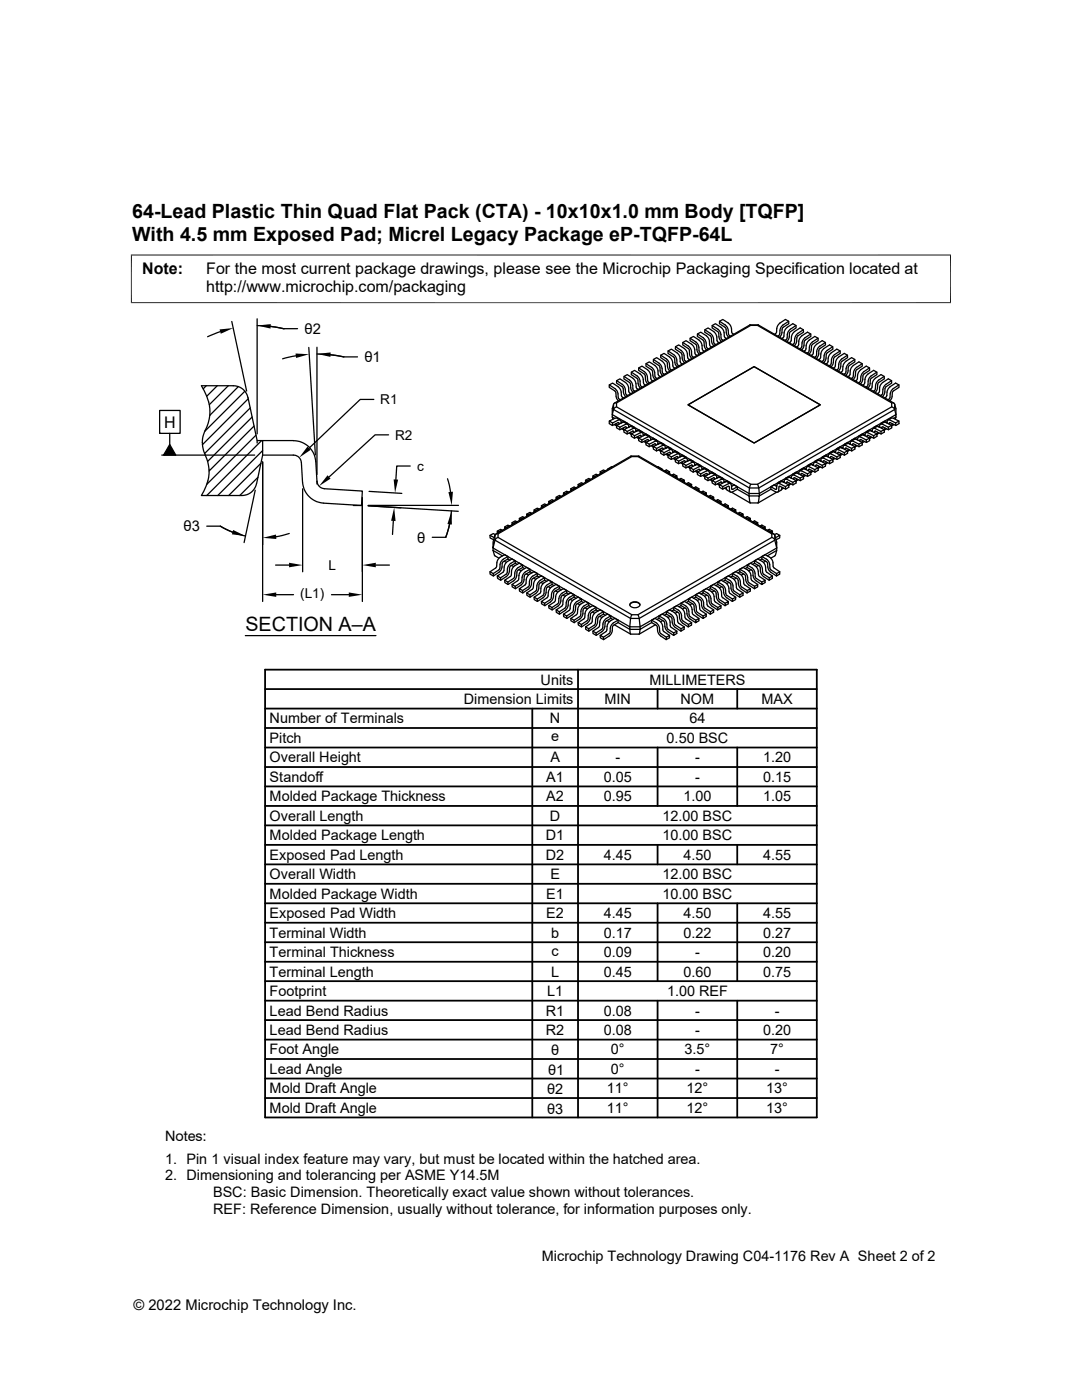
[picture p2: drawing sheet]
<svg xmlns="http://www.w3.org/2000/svg" width="216mm" height="279mm" viewBox="0 0 216 279" stroke-linecap="round" stroke-linejoin="round" font-family="sans-serif">
<g fill="none" stroke="#000" stroke-width=".25">
<path d="M41.1 77l-.5 .6M43.3 77l-2 2.1M43.9 66.2l-2.5 1M45.6 77l-3.8 3.8M46.2 64.2l3 13.8M47.6 77.2l-5.7 5.7M48.9 78.1l-8 8M49.5 79.6l-9.1 9.2M51.3 65l3.6 .3 1.8 .3M51.3 63.6v23M54 65.1l2.7 .5M56.7 65.6h2.7"/>
<path d="M59 71l-2.6 .6M61.6 69.3l1.3 21.5M63.2 69.3v25.4M63.2 70.7l2.7 .1 2.7 .4-2.7-.4M68.6 71.2h2.7M74.6 79.7h-2.7l-10.2 9.8M121.6 76.8l1.1 .8M122.7 77.5l.6 .8 .1 1M122.9 78.4l.1 1 .4 .6M122.9 78.4l-.2-.4-1.1-.7v-.5l.6-.3 1.1 .7 .6 .8 .1 .9 .2 .4M123 76l1.2 .7M123.4 79.3l.2 .4"/>
<path d="M123.6 79.7l.1 .1M124.2 76.7l.5 .8 .1 .9 .3 .4M124.2 79.3l.2 .1M124.4 77.6l.1 .9 .3 .7M124.4 77.5l-.3-.3-1.1-.7v-.5l.7-.4 1.3 .9 .4 .8 .1 1 .4 .3M124.5 75.1l1.1 .8M125.1 78.8l.1 .1M125.6 75.8l.6 .8 .1 1 .2 .4M125.8 76.7l.1 1 .4 .6M125.8 76.7l-.2-.4-1.1-.7v-.5l.7-.3 1.4 1 .3 .6 .1 1 .3 .3M126 74.3l1.1 .7M126.5 78l.2 .1"/>
<path d="M127.1 75.5l-1.1-.7v-.5l.6-.4 1.5 1.1 .2 .6 .2 1 .3 .3M127.1 75.5l.2 .3M127.1 75l.6 .8v1l.3 .3M127.3 75.9v.6M127.3 76.5l.5 1M127.4 73.4l1.2 .8M128 77.2h.1M128.6 74.1l.5 .8 .1 1 .3 .4M128.8 75l.1 1 .3 .6M128.9 72.6l1.1 .7M129.5 76.3l.1 .1M129.8 74.9l-.4-.9-1.3-.9-.7 .3v.5l1.1 .7 .3 .4"/>
<path d="M129.8 74.9l.1 .9 .4 .2M130 73.3l.6 .8 .1 1 .2 .3M130.2 74.2l.1 1 .4 .6M130.2 74.1l-.2-.3-1.1-.7v-.5l.7-.4 1.1 .7 .5 .8 .1 1M130.4 71.7l1.1 .8M130.9 75.5h.2M131.3 74.7l.4 .5M131.5 72.5l.4 .4 .2 .6M131.7 73.3l-.2-.4-1.1-.7v-.5l.6-.3 1.5 1 .2 .6 .2 1.1 .3 .2M131.7 73.3l.1 1 .4 .6M131.8 70.9l1.2 .7M132.1 73.5v.7l.3 .4"/>
<path d="M132.4 74.6l.1 .1M133 71.6l.5 .8 .1 1 .3 .3M133.2 72.5l.1 1 .3 .6M133.2 72.5l-.3-.4-1.1-.7v-.5l.7-.4 1.1 .7 .6 .8 .1 1.2 .4 .3M133.3 70l1.1 .8M133.9 73.8l.1 .1M134.4 70.8l.6 .7 .1 1 .2 .4M134.6 71.6l.1 1 .4 .6M134.6 71.6l-.2-.4-1.1-.7v-.5l.7-.3 1.3 .9 .4 .7 .1 1.1 .3 .2M134.8 69.2l1.1 .7 .4 .5 .3 1.4 .2 .3M135.3 72.9l.2 .1M136.1 70.8l.1 1 .4 .6"/>
<path d="M136.1 70.8l-.2-.4-1.2-.7 .1-.5 .6-.4 1.5 1.1 .2 .6 .2 1 .3 .3M136.2 68.3l1.2 .8 .4 .5 .2 1.4 .2 .2M136.8 72.1l.1 .1M137.7 67.5l1.1 .7 .5 .5 .2 1.4 .2 .3M138.2 71.2l.2 .1M139.1 71l-.4-.3-.1-1.2-.6-.8-1.1-.7-.7 .3v.5l1.3 .9 .1 1.2 .4 .6M139.2 66.7l1.1 .7 .4 .5 .3 1.4 .2 .2M139.7 70.4l.2 .1M140.5 70.1l-.3-.3-.2-1.2-.5-.7-1.1-.8-.7 .4v.5l1.3 .9 .1 1.2 .4 .6M140.7 65.8l1.1 .7 .4 .5 .3 1.5 .1 .2M141.2 69.5l.2 .1M142 69.3l-.4-.3-.1-1.2-.6-.8-1.1-.7-.6 .4-.1 .4 1.3 .9 .2 1.2 .4 .6"/>
<path d="M142.1 65l1.5 1 .2 .6 .2 1.1 .3 .2M142.6 68.7l.2 .1M143.2 66.2l-1.1-.8v-.4l.6-.4 1.5 1.1 .3 .6 .1 1 .3 .3M143.2 66.2l.2 .3 .1 1 .4 .7M143.4 68.4l-.3-.3-.3-1.4-.4-.5-1.1-.8-.6 .4-.1 .5 1.3 .9 .1 1.2 .4 .6M143.6 64.1l1.4 1.1 .3 .6 .1 1 .3 .3M146.4 66.7l-.3-.3-.2-1.1-.6-.8-1.1-.7-.6 .3v.5l1.2 .9 .2 1.2 .4 .6M149.6 64.8h1.7M149.8 64.9l-.2-.1-27 15.7M151.3 64.8l-.1 .1M151.3 64.9l27.1 15.6M154.6 66.7l.3-.3 .2-1.1 .5-.8 1.1-.7 .7 .3v.5l-1.3 .9-.1 1.2-.4 .6"/>
<path d="M156 67.6l.4-.3 .1-1.2 .6-.8 1.1-.7 .6 .4 .1 .4-1.3 .9-.2 1.2-.4 .7M157.1 67.5l-.4 .4M157.4 64.1l-1.5 1.1-.2 .6-.2 1-.3 .3M157.5 68.4l.3-.3 .3-1.4 .4-.5 1.2-.8 .6 .4v.5l-1.2 .9-.2 1.2-.4 .6M158.3 68.7l-.2 .1M158.8 65l-1.1 .7-.4 .5-.2 1.2M159 69.3l.3-.3 .1-1.2 .6-.8 1.1-.7 .7 .4v.4l-1.3 .9-.1 1.2-.4 .6M159.8 69.5l-.2 .1M160.3 65.8l-1.1 .7-.4 .5-.3 1.5-.2 .2M160.4 70.1l.4-.3 .1-1.2 .6-.7 1.1-.8 .6 .4 .1 .5-1.3 .9-.2 1.2-.4 .6M161.2 70.4l-.1 .1M161.8 66.7l-1.1 .7-.5 .5-.2 1.4-.2 .2"/>
<path d="M161.9 71l.3-.3 .2-1.2 .5-.8 1.2-.7 .6 .3v.5l-1.3 .9-.1 1.2-.4 .6M162.7 71.2l-.2 .1M163.2 67.5l-1.1 .7-.4 .5-.3 1.4-.2 .3M163.6 69.1l-.6 .8-.1 .9-.2 .4M164.2 72.1l-.2 .1M164.7 68.3l-1.1 .8M164.9 70.8l-.1 1-.4 .6M164.9 70.8l.2-.4 1.1-.7v-.5l-.7-.4-1.4 1.1-.3 .6-.1 1-.3 .3M165.6 72.9l-.1 .1M166.2 69.2l-1.1 .7-.5 .5-.2 1.4-.2 .3M166.3 71.6l.2-.4 1.2-.7-.1-.5-.6-.3-1.1 .7-.6 .8-.1 1.2-.4 .2M166.3 71.6l-.1 1-.4 .6"/>
<path d="M166.5 70.8l-.5 .7-.1 1-.3 .4M167.1 73.8l-.2 .1M167.6 70l-1.1 .8M167.8 72.5l-.1 1-.4 .6M167.8 72.5l.2-.4 1.1-.7v-.5l-.6-.4-1.2 .7-.5 .8-.2 1.2-.3 .3M168 71.6l-.6 .8-.1 1-.2 .3M168.6 74.6l-.2 .1M168.8 73.5v.7l-.2 .4M169.1 70.9l-1.1 .7M169.2 73.3v1l-.4 .6M169.3 73.3l.2-.4 1.1-.7v-.5l-.7-.3-1.4 1-.3 .6-.1 1.1-.3 .2M169.5 72.5l-.5 .4-.2 .6"/>
<path d="M170 75.5h-.1M170.6 71.7l-1.1 .8M170.7 74.2l-.1 1-.4 .6M170.7 74.1l.2-.3 1.2-.7-.1-.5-.6-.4-1.1 .7-.5 .5-.2 1.3-.4 .5M170.9 73.3l-.5 .8-.1 1-.3 .3M171.1 74.9l-.1 .9-.3 .2M171.1 74.9l.4-.9 1.3-.9 .7 .3v.5l-1.1 .7-.2 .4M171.5 76.3l-.2 .1M172 72.6l-1.1 .7M172.2 75l-.1 1-.4 .6M172.4 74.1l-.6 .8-.1 1.2-.2 .2M173 77.2h-.2"/>
<path d="M173.5 73.4l-1.1 .8M173.7 75.9l-.1 1-.4 .6M173.8 75l-.5 .8-.1 1-.2 .3M173.9 75.5l-.2 .3M173.9 75.5l1.1-.7v-.5l-.7-.4-1.4 1.1-.3 .6-.1 1-.4 .3M174.4 78l-.1 .1M175 74.3l-1.2 .7M175.1 76.7l-.1 1-.4 .6M175.1 76.7l.2-.4 1.2-.7-.1-.5-.6-.3-1.5 1-.2 .6-.2 1-.3 .3M175.3 75.8l-.5 .8-.1 1-.3 .4M175.9 78.8l-.2 .1M176.4 75.1l-1.1 .8"/>
<path d="M176.6 77.6l-.1 .9-.4 .7M176.6 77.5l.2-.3 1.1-.7v-.5l-.7-.4-1.3 .9-.4 .8-.1 1-.3 .3M176.7 79.3l-.1 .1M176.8 76.7l-.6 .8-.1 .9-.2 .4M177.4 79.7l-.2 .1M177.6 79.3l-.2 .4M177.9 76l-1.1 .7M178.1 78.4l-.2 1-.3 .6M178.1 78.4l.2-.4 1.1-.7v-.5l-.7-.3-1.1 .7-.5 .8-.1 .9-.3 .4M178.2 77.5l-.5 .8-.1 1M179.4 76.8l-1.2 .8M31.9 81.9h4v4.6h-4z"/>
<path d="M31.9 86.5h.1M32.3 90.8h18.5M33.9 88.7l1.2 2.1h-2.5zM33.9 86.5v2.2M40.4 88.3l.1-1.2a12.3 12.3 0 0 0 1.4-5.6 10.1 10.1 0 0 0-1.7-4.5h6.4a3 3 0 0 1 2.9 2.4l1.8 8.5h7.2a4.5 4.5 0 0 1 4.5 4.2l.2 4.5M49.9 81.4l-9.1 9.1M50.3 83.2l-8.9 8.9M50.7 85l-9 9M50.9 97.8l-2.2 10.5M51.1 86.8l-9.9 9.9M51.3 87.9v.5M51.5 95.3l-3.7 3.6"/>
<path d="M52.1 92.5l-6.5 6.4M52.2 87.9l-10.9 11M52.4 90.8h6.1a1.59 1.59 0 0 1 1.6 1.5l.3 3.9a4.5 4.5 0 0 0 4.2 4.2M52.4 92.2v27.8M52.4 87.9v2.9l-1.2 5.7a2.95 2.95 0 0 1-2.9 2.4h-8.1a8.3 8.3 0 0 0 .4-8.9l-.2-1.7M52.4 89.9l-8.9 9M60.4 97.6v16.5M63.2 96.1a1.6 1.6 0 0 0 1.5 1.4l7.6 .5-.2 2.9-7.5-.5M72.3 99.3v20.7M73.6 98.1l6.6 .4M77.5 86.8h-2.7l-9.1 8.4M81.9 93h-2.7l-.2 2.7"/>
<path d="M89.3 95.5l.6 2.7M110.5 99.9l-.9 .4M110.5 99.9l-.3-.2-.7 .4v.3M111 99.2l.3 .2M111.3 99.5l-.4 .2M111.7 99.1l-.6 .4M112 99.1h-.3M112 99.1l-.4-.2-.6 .3v.3M112.4 98.4l.3 .1M112.8 98.6l-.4 .2M113.4 98.2l-.9 .4M113.5 98.2l-.4-.2-.7 .4 .1 .3"/>
<path d="M113.9 97.5l.3 .2M114.2 97.8l-.3 .2M114.9 97.4l-.9 .4M114.9 97.4l-.3-.2-.7 .3v.4M115.4 96.7l.3 .1M115.7 96.9l-.4 .2M116.3 96.5l-.8 .4M116.4 96.5l-.4-.2-.6 .4v.3M116.8 95.8l.3 .2M117.2 96.1l-.4 .2M117.8 95.7l-.9 .4M117.9 95.7l-.4-.2-.7 .3v.4"/>
<path d="M118.3 95l.3 .1M118.6 95.2l-.4 .2M119.3 94.8l-.9 .5M119.3 94.8l-.4-.2-.6 .4v.3M119.8 94.1l.3 .2M120.1 94.4l-.4 .2M120.7 94l-.8 .4M120.8 94l-.4-.2-.6 .3v.4M121.6 93.5l-.4 .2M121.6 84v.5l.6 .4 1.2-.6 .1 .3M122.2 83.2l.4 .3M122.2 83.2l.1 .5"/>
<path d="M122.2 93.2l-.9 .4M122.2 84.4l1.1-.6a.45 .45 0 0 1 .6 .1 .45 .45 0 0 1 .1 .5M122.4 80.7l-.2 .9v1.6M122.4 81.7l-.2 1 27.3 15.8v-1.1M122.4 80.7v1l27.1 15.7h1.9l27.1-15.7v-1M122.6 84.7l.4 .2M122.9 84.6l.1 .5M123 81.2l-.4 .2-.2 .3M123 80.4h-.4l-.2 .3M123 80.4l26.8-15.5h1.4l26.7 15.5v.8l-26.7 15.4h-1.4l-26.8-15.4zM123 84.9v.5l.7 .4 1.1-.6 .2 .3M123.8 83.8l-.9-.4-1.3 .6 .6 .4v.5"/>
<path d="M124 84.3h.1M124 84.4l.5-.3 .6 .4v.1M124 85.6l.4 .2M124.4 85.4l.1 .5M124.5 85.7v.5l.6 .4 1.2-.6 .2 .3M125.1 84.5h-.1M125.2 84.7l-.8-.4-1.4 .6 .7 .4v.5M125.4 85.1l.1 .1M125.4 85.2l.6-.3 .6 .4v.1M125.4 85.3a.44 .44 0 0 0-.1-.6 .44 .44 0 0 0-.5 0l-1.1 .6M125.5 86.4l.4 .2M125.9 86.3l.1 .5"/>
<path d="M125.9 91l-27 15.6M126 86.6v.5l.6 .4 1.2-.6 .2 .3M126.1 91.1l-.2-.1h1.5l-.1 .1M126.6 85.3l-.2 .1M126.7 85.5l-.8-.4-1.4 .6 .7 .4-.1 .5M126.9 86h.1M126.9 86.1l.5-.3 .7 .3v.2M126.9 86.1a.45 .45 0 0 0-.1-.5 .45 .45 0 0 0-.5-.1l-1.1 .6M127 87.3l.4 .2M127.3 87.1v.2M127.3 87.3l.1 .3M127.4 87.4v.5l.7 .4 1.1-.6"/>
<path d="M127.5 91l26.9 15.6M128.1 86.1l-.2 .1M128.2 86.4l-.9-.4-1.3 .6 .6 .4v.5M128.4 86.8l.1 .1M128.4 87a.45 .45 0 0 0-.1-.6 .45 .45 0 0 0-.6 0l-1.1 .6M128.4 86.9l.5-.3 .6 .4v.1M128.4 88.1l.4 .2M128.8 87.9l.1 .6M128.9 88.3v.5l.6 .4 1.2-.6 .2 .3M129.2 87.7l.1 .1 .1 .2M129.5 87l-.1 .1M129.6 88.6l1.1-.5a.43 .43 0 0 1 .5 0 .43 .43 0 0 1 .1 .5"/>
<path d="M129.6 87.2l-.8-.4-1.4 .6 .7 .4v.5M129.8 87.6a.39 .39 0 0 0-.2-.4 .39 .39 0 0 0-.4 0l-1.1 .6M129.8 87.7h.1M129.8 87.8l.6-.3 .6 .3v.2M129.8 87.6v.2M129.9 89l.4 .2M130.2 88.8l.2 .5M130.4 89.1v.5l.6 .4 1.1-.6M131 87.8l-.1 .1M131.1 88.1l-.8-.4-1.4 .6 .7 .3-.1 .6M131.2 93.2l.8 .4M131.3 88.5h.1"/>
<path d="M131.3 88.6l.5-.3 .7 .4v.1M131.4 89.8l.4 .2M131.7 89.6l.1 .5M131.8 93.5l.4 .2M131.8 90v.5l.7 .3 1.1-.5M131.9 88.5l-.4 .1-1.1 .5 .6 .4v.5M131.9 88.5l.7 .4M132.1 89.4l.2 .1v.2M132.5 88.7l-.2 .1M132.6 94l.4-.2 .6 .3-.3 .2M132.6 94l.9 .4M132.8 89.3l.1 .1"/>
<path d="M132.8 89.5a.45 .45 0 0 0-.1-.5 .45 .45 0 0 0-.6-.1l-1.1 .6M132.8 89.5l.5-.3 .6 .3v.2M132.8 90.7l.4 .2M133.2 90.5l.1 .5M133.3 94.4l.4 .2M133.3 90.8v.5l.6 .4 1.2-.6 .2 .3M133.6 90.3h.2v.3M133.6 94.1v.4M133.9 89.5l-.1 .1M134 89.7l-.8-.4-1.4 .7 .7 .3v.5M134 94.8l.4-.2 .7 .4-.3 .1M134.1 94.8l.9 .4"/>
<path d="M134.2 90.2h.1M134.2 90.3a.45 .45 0 0 0-.1-.5 .45 .45 0 0 0-.5 0l-1.1 .5M134.2 90.3l.5-.3 .7 .4v.1M134.3 91.5l.4 .2M134.6 91.3l.2 .5M134.7 95.2l.4 .2M134.8 91.7l-.1 .5 .7 .3 1.2-.6 .1 .4M135.1 95v.3M135.4 90.4h-.1M135.5 90.6l-.8-.4-1.4 .6 .7 .4-.1 .5M135.5 95.7l.4-.2 .6 .3-.3 .2M135.6 95.7l.8 .4"/>
<path d="M135.7 91l.1 .1M135.7 91.1l.5-.3 .7 .4v.2M135.7 91.2a.44 .44 0 0 0-.1-.5 .44 .44 0 0 0-.5-.1l-1.1 .6M135.8 92.4l.4 .2M136.1 92.2l.1 .5M136.2 96.1l.4 .2M136.2 92.5v.5l.7 .4 1.1-.6 .2 .3M136.5 95.8v.4M136.9 91.2l-.2 .1M136.9 92.9l1.1-.6a.45 .45 0 0 1 .5 .1 .45 .45 0 0 1 .1 .5M137 91.4l-.9-.4-1.3 .7 .6 .3v.5M137 96.5l.4-.2 .6 .4-.3 .1"/>
<path d="M137 96.5l.9 .4M137.2 91.9h.1M137.2 92l.5-.3 .6 .4v.1M137.2 92a.44 .44 0 0 0-.1-.5 .44 .44 0 0 0-.6 0l-1.1 .5M137.2 93.2l.4 .2M137.3 80.8l13.2-7.6 13.2 7.6-13.2 7.6zM137.6 93l.1 .5M137.7 96.9l.3 .2M137.7 93.3v.6l.6 .3 1.2-.6 .2 .4M138 96.7v.3M138.3 92.1h-.1M138.4 92.3l-.8-.4-1.4 .6 .7 .4v.5"/>
<path d="M138.5 97.4l.3-.2 .7 .3-.3 .2M138.5 97.4l.9 .4M138.6 92.7l.1 .1M138.6 92.8l.5-.3 .7 .4v.2M138.7 94l.4 .3M139 93.9l.2 .5M139.1 97.8l.4 .2M139.2 94.2l-.1 .5 .7 .4 1.2-.6 .1 .3M139.5 97.5l-.1 .4M139.8 92.9l-.1 .1M139.9 93.1l-.8-.4-1.4 .6 .7 .4-.1 .5M139.9 98.2l.4-.2 .6 .4-.2 .1"/>
<path d="M140 98.2l.8 .4M140.1 93.6h.1M140.1 93.7a.45 .45 0 0 0-.1-.5 .45 .45 0 0 0-.5 0l-1.1 .5M140.1 93.7l.5-.3 .7 .3v.2M140.2 94.9l.4 .2M140.5 94.7l.1 .5M140.6 98.6l.4 .2M140.7 95l-.1 .5 .7 .4 1.1-.6 .2 .4M140.9 98.4v.3M141.3 93.7l-.2 .1M141.4 94l-.9-.4-1.3 .6 .6 .4v.5M141.4 99.1l.4-.2 .6 .3-.3 .2"/>
<path d="M141.4 99.1l.9 .4M141.6 94.4l.1 .1M141.6 94.5l.5-.3 .6 .4v.2M141.6 94.6a.44 .44 0 0 0-.1-.5 .44 .44 0 0 0-.6-.1l-1.1 .6M141.6 95.7l.4 .2M142 95.6l.1 .5M142.1 99.5l.4 .2M142.1 95.9v.5l.6 .4 1.1-.6M142.4 99.2v.3M142.7 94.6l-.1 .1M142.8 94.8l-.8-.4-1.3 .6 .6 .4v.5M142.9 99.9l.3-.2 .7 .4-.3 .1"/>
<path d="M142.9 99.9l.9 .4M143 95.3h.1M143 95.4l.6-.3 .6 .3v.2M143 95.4a.45 .45 0 0 0-.1-.5 .45 .45 0 0 0-.5-.1l-1.1 .6M143.1 96.6l.4 .2M143.4 96.4l.2 .5M143.6 96.7v.5l.6 .4 1.1-.6M143.8 96.2h.2l.1 .3M144.2 95.4l-.1 .1M144.2 97.1l1.1-.6a.39 .39 0 0 1 .5 0 .39 .39 0 0 1 .1 .4l.1 .7M144.3 95.7l-.8-.4-1.4 .6 .6 .4v.5M144.5 96.1l.1 .1"/>
<path d="M144.5 96.3a.45 .45 0 0 0-.1-.5 .45 .45 0 0 0-.5-.1l-1.2 .6M144.5 96.2l.5-.3 .7 .4v.2M144.6 97.4l.4 .2M144.9 97.3l.1 .5 .8 .4M145.3 97l.2 .2M145.7 96.3l-.2 .1M145.8 96.5l-.9-.4-1.3 .6 .6 .4v.5M146 97h.1M146 97.1l.5-.3 .6 .3v.5l-1.2 .6-.3-.3-.1-.7M146 97.5l.2 .1M146 98.2l3.7 2.2M147.1 97.1l-.9 .6"/>
<path d="M149.8 96.6l-.2 .8M151.2 96.6l.2 .8M151.4 97.4l.1 1.1h-2v.5l-2.4-1.4M153.8 97.1l.9 .6M155 97.5l-.3 .1M155 97.6v-.7a.39 .39 0 0 1 .2-.4 .39 .39 0 0 1 .4 0l1.1 .6 .7-.4v.5l-.6 .4-1.2-.6-.3 1.1-.2 .1-1.3-.6M155 98.2l-3.7 2.2M155 97h-.1M155 97.1l-.5-.3-.7 .3v.5M155.2 96.5l.8-.4 1.4 .6M155.3 96.3l.1 .1M156 97.3l-.1 .5-.7 .4"/>
<path d="M156.4 97.4l-.4 .2M156.4 96.2l-.5-.3-.6 .4v.2M156.5 96.1l-.1 .1M156.7 95.7l.8-.4 1.3 .6M156.7 97.1l.1 .5M156.8 95.4l.1 .1M157.1 96.2l1.1 .6 .7-.4-.1-.5-.6 .4-1.1-.6a.45 .45 0 0 0-.6 0 .45 .45 0 0 0-.1 .6M157.1 96.2h-.2v.3M157.5 96.4l-.1 .5M157.8 96.6l-.3 .2M157.9 95.4a.45 .45 0 0 1 .1-.5 .45 .45 0 0 1 .5-.1l1.2 .6 .6-.4v.5l-.6 .4-1.2-.6-.2 .4M157.9 95.3h-.1"/>
<path d="M157.9 95.4l-.5-.3-.6 .3v.2M158.1 94.8l.9-.4 1.3 .6M158.2 96.3v.5M158.2 94.6l.2 .1M159 95.6l-.1 .5M159.3 95.7l-.4 .2M159.4 94.4l-.1 .1M159.4 94.5l-.5-.3-.7 .4v.2M159.4 94.6a.44 .44 0 0 1 .1-.5 .44 .44 0 0 1 .5-.1l1.1 .6 .7-.4v.5l-.7 .4-1.1-.6-.2 .3M159.6 94l.8-.4 1.4 .6M159.7 95.4v.5M159.7 93.7l.1 .1"/>
<path d="M160.4 94.7l-.1 .5M160.8 94.9l-.4 .2M160.8 93.6h.1M160.8 93.7l-.5-.3-.6 .3v.2M160.8 93.7a.45 .45 0 0 1 .2-.5 .45 .45 0 0 1 .5 0l1.1 .5 .6-.4 .1 .6-.7 .3-1.1-.6-.2 .4M161.1 93.1l.8-.4 1.3 .6M161.1 94.6v.5M161.1 92.9l.2 .1M161.9 93.9l-.1 .5M162.2 94l-.4 .3M162.3 92.8l-.5-.3-.7 .4v.2M162.3 92.9a.45 .45 0 0 1 .1-.5 .45 .45 0 0 1 .5-.1l1.2 .6 .6-.4v.5l-.6 .4-1.2-.6-.2 .3"/>
<path d="M162.3 92.7l-.1 .1M162.6 93.7v.5M162.6 92.1h.2M163.4 93l-.1 .5M163.6 91.9h-.4l-.7 .4M163.6 91.9l1.1 .6M163.7 93.2l-.4 .2M163.8 91.9h-.1M163.8 92l-.5-.3-.7 .4v.1M163.8 92a.44 .44 0 0 1 .1-.5 .44 .44 0 0 1 .5 0l1.1 .5 .7-.3v.5l-.7 .3-1.1-.6-.2 .4M164 91.4l.8-.4 1.4 .7M164.1 92.9v.5"/>
<path d="M164.1 91.2l.1 .1M164.8 92.2l-.1 .5M165.2 92.4l-.4 .2M165.2 91l-.1 .1M165.2 91.1l-.5-.3-.6 .4v.2M165.2 91.2a.45 .45 0 0 1 .2-.5 .45 .45 0 0 1 .5-.1l1.1 .6 .6-.4 .1 .5-.7 .4-1.1-.6-.2 .1M165.4 90.6l.9-.4 1.3 .6M165.5 92v.5M165.5 90.4h.2M165.7 91.2v.2M166.3 91.3l-.1 .5M166.6 91.5l-.4 .2"/>
<path d="M166.7 90.3l-.5-.3-.7 .4v.1M166.7 90.3a.45 .45 0 0 1 .1-.5 .45 .45 0 0 1 .5 0l1.2 .5 .6-.3v.5l-.6 .3-1.2-.5-.2 .3M166.7 90.2h-.1M166.9 89.7l.8-.4 1.4 .7M167 91.2v.5M167 89.5l.2 .1M167.8 90.5l-.2 .5M168.1 90.7l-.4 .2M168.2 89.3l-.1 .1M168.2 89.5l-.5-.3-.7 .3v.2M168.5 90.3v.5M168.5 88.7l.1 .1"/>
<path d="M168.8 89.4l1.1 .6 .7-.4v-.5l-.7 .4-1.1-.6a.45 .45 0 0 0-.5 .1 .45 .45 0 0 0-.1 .5M168.8 89.4l-.1 .1-.1 .2M169 88.5l-.6 .4M169 88.5l.5 .1 1.1 .5M169.2 89.6l-.1 .5M169.6 89.8l-.4 .2M169.7 88.5h-.2M169.7 88.6l-.6-.3-.6 .4v.1M169.7 88.6a.44 .44 0 0 1 0-.5 .44 .44 0 0 1 .6 0l1.1 .5 .6-.3 .1 .5-.7 .4-1.2-.6-.1 .3M169.8 88.1l.9-.4 1.3 .6M169.9 89.5v.5M169.9 87.8l.2 .1"/>
<path d="M170.7 88.8l-.1 .5M171 89l-.4 .2M171.1 87.7h-.1M171.1 87.8l-.5-.3-.7 .3v.2M171.1 87.6v.2M171.1 87.6a.39 .39 0 0 1 .2-.4 .39 .39 0 0 1 .4 0l1.1 .6 .7-.4v.5l-.6 .4-1.1-.6M171.3 87.2l.8-.4 1.4 .6M171.4 88.6v.6M171.4 87l.2 .1M171.8 87.7l-.2 .1-.1 .2M172.2 87.9l-.2 .6M172.5 88.1l-.4 .2"/>
<path d="M172.6 86.9l-.5-.3-.7 .4v.1M172.6 87a.45 .45 0 0 1 .1-.6 .45 .45 0 0 1 .5 0l1.1 .6 .7-.4v.5l-.7 .4-1.1-.6-.2 .3M172.6 86.8l-.1 .1M172.8 86.4l.8-.4 1.4 .6M172.8 87.8l.1 .5M172.9 86.1l.1 .1M173.6 87.1l-.1 .5M174 87.3l-.4 .2M174 86.1a.45 .45 0 0 1 .1-.5 .45 .45 0 0 1 .6-.1l1.1 .6 .6-.4 .1 .5-.7 .4-1.2-.6-.1 .3M174.1 86h-.2M174.1 86.1l-.6-.3-.6 .3v.2M174.2 85.5l.9-.4 1.3 .6"/>
<path d="M174.3 87v.5M174.3 85.3l.2 .1M175.1 86.3l-.1 .5M175.4 86.4l-.4 .2M175.5 85.3a.44 .44 0 0 1 .1-.6 .44 .44 0 0 1 .5 0l1.1 .6 .7-.4v.5l-.6 .4-1.2-.6-.2 .3M175.5 85.1l-.1 .1M175.5 85.2l-.5-.3-.7 .4v.1M175.7 84.7l.9-.4 1.3 .6M175.8 86.1v.5M175.8 84.5h.2M176.6 85.4l-.2 .5M176.9 85.6l-.4 .2"/>
<path d="M177 84.4l-.5-.3-.7 .4v.1M177 84.4a.45 .45 0 0 1 .1-.5 .45 .45 0 0 1 .5-.1l1.1 .6 .7-.4v.5l-.6 .4-1.2-.6-.2 .3M177 84.3h-.1M177.2 83.8l.8-.4 1.4 .6M177.2 85.3l.1 .5M177.9 81.2l.4 .2 .2 .3M177.9 80.4h.4l.2 .3M178 84.6l-.1 .5M178.3 84.7l-.3 .2M178.5 80.7l.3 .9v1.1l-.3-1M178.7 84.4l.1 .5M178.8 83.2v-.5l-27.3 15.8v.5l2.3-1.4"/>
<path d="M178.8 83.2l-.2 .5M178.8 83.2l-.5 .3M41.3 105h2.7M44 105l2.4 1.2 2.6 .8M44 105l2.4 1.2M55 112.8h2.7M55.1 118.7h3.5M57.7 106.5l-2.6 .6M66.1 118.7h3.5M70.5 100.9h1.6M73.5 100.9h18M73.5 100.9l17.9 1.1"/>
<path d="M75 112.8h2.7M78.5 103.9l-.2 2.8M89.7 104.6l-.8 2.6M90.1 102a18 18 0 0 1-1.2 5.2h-2.6M97.8 106.8l.8 .5M98.4 109.9l1.9 1M98.4 109.9v-.5l27.3 15.7v.5h2l-.1 1h-1.7M98.4 109.9l.4 1.1M98.8 106.8l-.4 1.4v1.2l.4-1.7 .6-.4M98.8 106.8v1l27 15.6h1.8l27-15.6v-1M98.8 111l.8 .4M98.8 106.7l-.4-.2-.6 .3v.6l.7 .3"/>
<path d="M99.2 106l.3 .2M99.4 106.6h-.4l-.2 .2M99.4 106.6l26.7-15.5h1.2l26.7 15.5v.7l-26.7 15.4h-1.2l-26.7-15.4zM99.6 106.2l-.4 .2M99.7 113.4l-.2 .3-1.1 .8M100.2 105.9l-.9 .4M100.2 112.5l-.2 1.2-.5 .5-1.1 .8-.6-.4v-.5M100.3 105.8l-.4-.2-.7 .4 .1 .3M100.6 112l.4 .2M100.7 105.2l.3 .1M101 114.6l-1.1 .7M101 105.4l-.4 .2"/>
<path d="M101.2 113.5v.7l-.2 .4M101.3 111.6l.4 .2M101.3 111.6v-.5l-.6-.4-1.1 .7-.4 .6-.2 1.2-1.2 .9 .6 .4v.5M101.3 111.6l-.9 .5-.2 .4M101.3 111.1l-1 .6-.3 .4-.2 .4v.9M101.7 113.3l-.1 1-.6 .8-1.1 .7-.6-.4-.1-.4M101.7 105l-.9 .4M101.7 105l-.4-.2-.6 .4v.3M102.1 112.8l.4 .3M102.2 104.3l.3 .2M102.5 104.5l-.4 .3M102.8 112.4l.4 .2"/>
<path d="M102.8 112.4v-.5l-.6-.4-1.2 .7-.3 .6-.2 1.2-1.3 1 .7 .3v.5M102.8 112.4l-.9 .6-.2 .3M102.8 111.9l-1.1 .7-.4 .9M103.1 104.2l-.8 .4M103.1 114.2l-.1 .9-.5 .8-1.1 .7-.7-.3v-.5M103.2 104.1l-.4-.2-.6 .4v.3M103.3 115.9l-1.1 .7 .6 .4v.5M103.5 113.7l.5 .2M103.6 117.5l.1 .5 .6 .3 1.1-.7M103.6 103.5l.3 .1M104 103.7l-.4 .2M104.3 113.3l.4 .2"/>
<path d="M104.3 113.3v-.5l-.7-.4-1.1 .7-.4 .6-.1 1.2-1.3 .9 .6 .4 .1 .4M104.3 113.3l-1 .5-.2 .4M104.3 112.8l-1.2 .7-.3 .6-.2 1.2-1.3 .9M104.6 115l-.2 1.3-.5 .5-1.1 .7-.6-.4v-.5M104.6 103.3l-.9 .4M104.6 103.3l-.3-.2-.7 .4 .1 .3M105 114.5l.4 .3M105.1 102.6l.3 .2M105.1 118.3v.5l.7 .4 1.1-.8M105.4 102.8l-.3 .3M105.7 114.1l.5 .2M105.7 114.1v-.5l-.6-.4-1 .6-.5 .7-.1 1-.2 .4"/>
<path d="M105.7 114.1l-.9 .6-.2 .3M105.7 113.6l-1.1 .7-.4 .6-.2 1.3-1.2 .8M106.1 102.5l-.9 .4M106.1 115.9l-.1 .9-.6 .8M106.1 102.4l-.4-.1-.6 .3v.3M106.5 115.4l.4 .2M106.6 119.2v.5l.6 .3 1.2-.7M106.6 101.8l.2 .1M106.9 102l-.4 .2M107.1 117.6l-.2 .4-1.2 .7M107.2 115l.4 .2M107.2 115v-.6l-.6-.3-1.2 .7-.3 .6-.2 1.2-1.3 .9 .7 .4v.4"/>
<path d="M107.2 115l-1 .5-.1 .3M107.2 114.4l-1.1 .8-.4 .6-.1 1.2-1.3 .9M107.5 116.7l-.1 1-.5 .8M107.5 101.6l-.8 .4M107.6 101.6l-.4-.2-.6 .4v.3M107.7 118.4l-1.1 .8 .6 .3v.5M107.9 116.2l.5 .3M108 100.9l.3 .2M108.4 101.2l-.4 .2M108.5 118.5l-.2 .3-1.1 .7M108.7 115.8l.4 .2M108.7 115.8v-.5l-.7-.4-1.1 .7-.4 .6-.1 1.2-1.3 .9 .6 .4 .1 .5"/>
<path d="M108.7 115.8l-1 .6-.2 .3M108.7 115.3l-1 .6-.4 .4-.2 1.3M109 117.6l-.1 .9-.5 .8M109 100.8l-.9 .4M109.1 100.8l-.4-.2-.7 .3 .1 .3M109.4 117.1l.4 .2M109.5 100.1l.3 .1M109.8 100.3l-.3 .2M110 119.3l-.2 .4-1.1 .7M110.2 116.6l.3 .3M110.2 116.6v-.5l-.7-.3-1 .6-.5 .7-.1 1-.2 .3M110.2 116.6l-1 .6-.2 .3"/>
<path d="M110.2 116.1l-1.1 .7-.3 .3-.3 1.3M110.5 118.4l-.1 1-.6 .8M110.9 117.9l.4 .3M111.5 119.5v.6M111.6 117.5l.4 .2M111.6 117.5v-.5l-.6-.4-1.2 .7-.3 .6-.2 1.2-1.3 .9 .7 .4v.5M111.6 117.5l-1 .6-.1 .3M111.6 117l-1 .6-.3 .4-.3 1.3M111.9 119.3l-.1 .9-.5 .8M112.3 118.8l.5 .2M113.1 118.3l.4 .3M113.1 118.3v-.5l-.7-.3-1.1 .7-.4 .6-.1 1.2-1.3 .9 .7 .3v.5"/>
<path d="M113.1 118.3l-1 .6-.1 .3M113.1 117.8l-1.1 .8-.5 .9M113.6 119.7l-.2 .4M113.8 119.6l.4 .3M114.6 119.2l.3 .2M114.6 119.2v-.5l-.7-.4-1.1 .7-.4 .6-.2 1.2-1.2 .9 .6 .4v.5M114.6 119.2l-1 .5M114.6 118.7l-1.1 .6-.3 .4-.3 1.3M116 119.5l-1 .6-.3 .4-.3 1.3M137.4 119.5l1 .6 .3 .4 .3 1.3M138.8 119.2l-.4 .2M138.8 118.7l1.1 .6 .3 .4 .2 .5v.8"/>
<path d="M138.8 119.2v-.5l.7-.4 1 .6 .5 .7 .2 1.3 1.2 .8M138.8 119.2l.9 .5M139.6 119.6l-.5 .3M139.7 119.7l.3 .4M140.3 118.3l-.4 .3M140.3 117.8l1 .6 .3 .4 .3 1.3M140.3 118.3v-.5l.6-.3 1.1 .6 .4 .7 .2 1.2 1.3 .9M140.3 118.3l1 .6 .1 .3M141 118.8l-.4 .2M141.4 119.3l.1 .9 .6 .8M141.8 117.5l-.4 .2M141.8 117l1 .6 .3 .4 .3 1.3"/>
<path d="M141.8 117.5v-.5l.6-.4 1 .6 .5 .7 .2 1.3 1.2 .8M141.8 117.5l.9 .6 .2 .3M142.5 117.9l-.4 .3M142.9 118.4l.1 1 .6 .8M143.2 116.6l-.4 .3M143.2 116.1l1.1 .7 .3 .3 .2 1.3M143.2 116.6v-.5l.7-.3 1 .6 .5 .7 .2 1.2 1.2 .9M143.2 116.6l1 .6 .2 .3M143.4 119.3l.2 .4 1.1 .7 .6-.4v.5l-.6 .4v-.5M143.6 100.3l.3 .2M143.9 100.1l-.1 .3M144 117.1l-.5 .2"/>
<path d="M144.3 100.8l.4-.2 .6 .3-.2 .2M144.4 100.8l.8 .4M144.4 117.6l.1 .9 .5 .8M144.7 115.8l-.4 .2M144.7 115.3l1 .6 .4 .4 .1 .5 .1 .8M144.7 115.8v-.5l.6-.4 1.1 .6 .4 .7 .2 1.3 1.3 .8M144.7 115.8l1 .6 .1 .3M144.8 118.5l.2 .3M145 101.2l.4 .2M145 119.3l1.1 .7M145.1 118.8l1.1 .7 .6-.3v.5l-.7 .3 .1-.5M145.3 100.9v.3"/>
<path d="M145.4 116.2l-.4 .3M145.8 101.6l.4-.2 .6 .4-.3 .1M145.8 116.7l.1 1 .6 .8M145.8 101.6l.9 .4M146.2 115l-.4 .2M146.2 114.4l1 .7 .3 .3 .3 1.4 .2 .3 1.1 .8 .6-.4v.5l-.6 .3v-.4M146.2 115v-.6l.6-.3 1 .6 .5 .7 .1 1 .2 .4M146.2 115l.9 .5 .2 .3M146.3 117.6l.2 .4 1.1 .7 .7-.4v.5l-.7 .4v-.5M146.5 102l.4 .2M146.5 118.4l1.1 .8M146.8 101.8v.3"/>
<path d="M146.9 115.4l-.4 .2M147.3 102.4l.3-.1 .7 .3-.3 .2M147.3 115.9l.1 .9 .6 .8M147.3 102.5l.9 .4M147.6 114.1l-.4 .2M147.6 113.6l1.1 .6 .3 .4 .2 1.3 .2 .4 1.2 .7 .6-.4v.5l-.7 .4 .1-.5M147.6 114.1v-.5l.7-.4 .9 .5 .6 .8 .1 1M147.6 114.1l1 .6 .2 .3M147.9 102.8l.4 .3M148 117.6l1.1 .7M148.3 102.6v.3M148.4 114.5l-.5 .3"/>
<path d="M148.6 116.8l1.1 .7M148.7 103.3l.4-.2 .6 .4-.3 .1M148.8 115v.8l.3 .6 1.4 1.1M148.8 103.3l.8 .4M149.1 112.8l1 .6 .3 .3 .3 1.4 .2 .3 1.1 .8 .7-.4v.5l-.7 .3v-.4M149.1 113.3v-.5l.6-.4 1.1 .6 .4 .7 .2 1.3 1.3 .8M149.1 113.3l-.4 .2M149.1 113.3l1 .5 .1 .4M149.4 103.7l.4 .2M149.7 103.5v.3M149.8 113.7l-.4 .2M149.9 115.5l.2 .4 1.1 .7"/>
<path d="M150.2 114.2l.3 1.2 .4 .5 1.1 .7M150.6 112.4l.9 .6 .2 .3M150.6 112.4l-.4 .2M150.6 111.9l1 .6 .3 .4 .3 1.3 .2 .4 1.1 .7 .6-.3v.4l-.6 .4v-.5M150.6 112.4v-.5l.6-.4 1 .6 .5 .7 .2 1.3 1.2 .9M150.9 104.5l.4 .3M150.9 104.5l.3-.2-.6-.4-.4 .3 .9 .4M151.2 104.3v.3M151.3 112.8l-.4 .3M151.3 100.2v.2h-1.6l-.2-1.4h2l-.2 1.2M151.6 105l.4-.2 .7 .4-.3 .1M151.7 113.3v.7"/>
<path d="M151.7 105l.9 .4M151.7 114l.4 .9 1.4 .9M152 111.1l1.1 .6 .3 .4 .2 1.4 .2 .2 1.2 .8 .6-.4v.5l-.7 .4 .1-.5M152 111.6v-.5l.7-.4 1 .6 .5 .7 .2 1.3 1.2 .8M152 111.6l1 .5 .2 .4M152 111.6l-.4 .2M152.3 105.4l.4 .2M152.7 105.2v.3M152.8 112l-.5 .2M153.1 110.9l1.9-1v-.5l-27.3 15.7-.1-1.7M153.1 105.8l.4-.2 .6 .4-.3 .2M153.2 112.5v.8l.3 .6 1.4 1.1"/>
<path d="M153.2 105.9l.9 .4M153.8 106.2l.4 .2M154 106.6h.4l.2 .2M154.1 106v.3M154.6 106.7l.4-.2 .6 .3-.9 .5M154.6 106.8l.4 1.4v1.2l-.4-1.7-.6-.4M155 109.9l-.3 .9-.9 .6M155.6 106.8v.6l-.7 .3M49 126.9h26M108 120l.1 .5 .6 .4 1.1-.8M109.5 120.9v.4l.7 .4 1.1-.7M111 121.7v.5l.6 .4 1.2-.8"/>
<path d="M111.3 120.5l-1.1 .7M111.5 120.2l-.2 .3M112.4 122.6l.1 .4 .6 .4 1.1-.7M112.9 121l-.2 .4-1.1 .7M113.4 120.1l-.1 1-.5 .8M113.8 120.8l-.1 .9-1.3 .9 .7 .3v.5M113.9 123.4v.5l.7 .4 1.1-.8M114.4 121.9l-.2 .3-1.1 .7M114.9 120.9l-.1 1-.6 .8M115.1 120.6l-.2 .3M115.3 120.5l.4 .2M115.4 124.3v.4l.6 .4 1.2-.7"/>
<path d="M115.7 123.1l-1.1 .7M115.9 122.7l-.2 .4M116 120l.4 .2M116 120l-.9 .5M116 120v-.5l-.6-.3-1.2 .7-.4 .9M116.3 121.8l-.1 1-.5 .7M116.6 121.4l-.3 .4M116.7 121.3l.5 .3M116.8 125.1l.1 .5 .6 .4 1.1-.8M117.3 123.5l-.2 .4-1.1 .7M117.5 120.9l.4 .2M117.5 120.9v-.5l-.7-.4-1.1 .7-.4 .6-.1 1.2-1.3 .9 .7 .4v.5"/>
<path d="M117.5 120.9l-.9 .5M117.5 120.4l-1.1 .6-.3 .4-.2 .5v.8M117.9 124.4l-1.1 .7 .7 .4v.5M118 122.3l-.2 .3-.1 1-.5 .8M118.2 122.2l.4 .2M118.3 126v.4l.7 .4 1.1-.7M118.8 124.4l-.2 .4-1.1 .7M118.9 121.7l.4 .2M118.9 121.7v-.5l-.6-.3-1.1 .7-.4 .6-.2 1.2-1.2 .9 .6 .3v.5M118.9 121.7l-.9 .5M118.9 121.2l-1 .6-.3 .4-.3 1.3M119.5 123.1l-.2 .2-.1 1.2-.6 .7"/>
<path d="M119.7 123l.4 .3M119.8 126.8v.5l.6 .4 1.2-.8M120.3 125.2l-.2 .4-1.2 .7M120.4 122.6l.4 .2M120.4 122.6v-.5l-.6-.4-1.1 .6-.4 .7-.1 1-.2 .4M120.4 122.6l-.9 .5M120.4 122.1l-1 .6-.3 .4-.3 1.3M121 124l-.3 .3-.1 1-.5 .8M121.1 123.8l.5 .3M121.8 126.1l-.3 .3-1.1 .8M121.9 123.4l.4 .2M121.9 123.4v-.5l-.7-.3-1.1 .7-.4 .5-.1 1.3-1.3 .9 .6 .3 .1 .5"/>
<path d="M121.9 123.4l-.9 .5M121.9 122.9l-1.1 .6-.3 .4-.2 1.3M122.4 124.8l-.2 .4-.1 1-.5 .7M122.6 124.7l3.2 1.9M123.3 124.2l2.4 1.4 .2 1M123.3 124.2v-.4l-.6-.4-1.1 .7-.4 .6-.2 1.2-1.2 .9 .6 .4v.5M123.3 124.2l-.9 .6M123.3 123.8l-1 .6-.3 .4-.2 .4v.9M125.7 120.7a1.2 1.2 0 0 1 2 0M125.8 120.5a1.24 1.24 0 0 1 1.9 .2 1.16 1.16 0 0 1-2 0zM125.8 123.4l-.1 1.7h2v.5l2.3-1.4M126.1 122.7l-.3 .7"/>
<path d="M127.3 122.7l.2 .7M130 124.2l.9 .6M130 123.8l1.1 .6 .3 .4 .2 1.3M130 124.2v-.4l.7-.4 1 .6 .5 .7 .2 1.3 1.2 .8M130.8 124.7l-3.2 1.9M130.9 124.8l.3 .4 .1 1 .5 .7M131.5 123.4l-.4 .2M131.5 122.9l1 .6 .3 .4 .3 1.3M131.5 123.4v-.5l.6-.3 1.1 .5 .4 .7 .2 1.3 1.3 .9M131.5 123.4l.9 .5M131.6 126.1l.2 .3 1.2 .8 .6-.4v.5l-.7 .4 .1-.5M131.8 126.9l1.1 .8"/>
<path d="M132.2 123.8l-.4 .3M132.4 124l.2 .3 .1 1 .6 .8M133 122.6l-.4 .2M133 122.1l1 .6 .3 .4 .3 1.3M133 122.6v-.5l.6-.4 1 .6 .5 .7 .2 1.3 1.2 .8M133 122.6l.9 .5M133.1 125.2l.2 .4 1.1 .7 .7-.3-.1 .4-.6 .4v-.5M133.3 126.1l1.1 .7M133.7 123l-.4 .3M133.9 123.1l.2 .4 .1 1 .5 .7M134.4 121.7l-.4 .2M134.4 121.2l1.1 .6 .3 .4 .2 .5v.8"/>
<path d="M134.4 121.7v-.5l.7-.3 1 .6 .5 .7 .2 1.2 1.2 .9M134.4 121.7l.9 .5M134.6 124.4l.2 .4 1.1 .7 .6-.4v.5l-.6 .4v-.5M134.7 125.2l1.2 .8M135.2 122.2l-.5 .2M135.3 122.3l.3 .3v.7M135.6 123.3l.2 .6 .4 .5M135.9 120.9l-.4 .2M135.9 120.4l1 .6 .3 .4 .3 1.3M135.9 120.9v-.5l.6-.4 1.2 .7 .4 .9M135.9 120.9l.9 .5M136 123.5l.2 .4 1.2 .7 .6-.3v.4l-.7 .4 .1-.5"/>
<path d="M136.2 124.4l1.1 .7M136.6 121.3l-.4 .3M136.8 121.4l.2 .4M137 121.8l.1 1 .6 .7M137.4 120l-.4 .2M137.4 120v-.5l.6-.3 1 .6 .5 .7 .2 1.2 1.2 .9M137.4 120l.9 .5M137.5 122.7l.2 .4 1.1 .7 .7-.4-.1 .5-.6 .4v-.5M137.7 123.5l1.1 .8M138.1 121.6v.7l.2 .4M138.1 120.5l-.4 .2M138.3 120.6l.2 .3"/>
<path d="M138.4 122.7l1.1 .7M138.5 120.9l.1 1 .5 .8M139 121.9l.2 .3 1.1 .7 .6-.3v.4l-.6 .4v-.5M139.1 122.7l1.2 .7M140 120.1l.1 1 .5 .8M140.4 121l.2 .4M140.6 121.8l1.1 .8M140.7 121.4l1.1 .7 .6-.4v.5l-.7 .4 .1-.5M141.9 120.2l.2 .3 1.1 .7 .7-.3-.1 .4-.6 .4v-.5M142.1 121l1.1 .7M143.6 120.1l1.1 .8"/>
</g>
<path d="M26.1 50.9h163.7M26.2 50.8v9.7M189.7 50.8v9.7M26.1 60.4h163.7" fill="none" stroke="#000" stroke-width=".2"/>
<g fill="#000">
<path d="M43.8 65.7l2.7-.2-2.5 1.1zM51.3 65l2.7-.3v.9zM59 70.5l2.7 .2-2.6 .7zM63.2 70.6l2.8-.3-.1 .9zM33.9 88.7l1.2 2.1h-2.5zM61.3 89.1l.7 .7-2.3 1.5zM65.4 94.8l.6 .7-2.3 1.5zM78.5 95.7h.9l-.6 2.7zM89.5 98.2l.9-.1-.3 2.8zM46.5 105.8l2.5 1.2-2.7-.4zM52.4 118.7l2.7-.5v.9zM52.4 107.3l2.7-.6v.9z"/>
<path d="M57.7 112.3l2.7 .5-2.7 .4zM69.6 118.2l2.7 .5-2.7 .4zM72.3 112.8l2.7-.5v.9zM78.7 101.3l.2 2.7-.9-.1zM90.1 102l.1 2.7-.9-.1z"/>
</g>
<g fill="none" stroke="#000" stroke-width=".36">
<path d="M52.9 137.5h110.1M52.9 133.6h110.1v89.4h-110.1zM115.3 133.6v89.4M131.2 137.5v3.9M147.1 137.5v3.9M52.9 153.1h110.1M52.9 149.2h110.1M52.9 145.3h110.1M52.9 141.4h110.1M52.9 157h110.1M106.2 141.4v81.6M131.2 149.2v11.6"/>
<path d="M147.1 149.2v11.6M52.9 164.7h110.1M52.9 160.8h110.1M52.9 176.4h110.1M52.9 168.6h110.1M52.9 172.5h110.1M131.2 168.6v3.9M147.1 168.6v3.9M52.9 188h110.1M52.9 195.8h110.1M52.9 180.3h110.1M52.9 191.9h110.1"/>
<path d="M52.9 199.7h110.1M52.9 184.1h110.1M131.2 180.3v15.5M131.2 199.7v23.3M147.1 180.3v15.5M147.1 199.7v23.3M52.9 207.5h110.1M52.9 215.2h110.1M52.9 203.6h110.1M52.9 211.3h110.1M52.9 219.1h110.1"/>
</g>
<g font-size="3.9">
<text x="26.4" y="43.5">64-Lead Plastic Thin Quad Flat Pack (CTA) - 10x10x1.0 mm Body [TQFP]</text>
<text x="26.4" y="48.1">With 4.5 mm Exposed Pad; Micrel Legacy Package eP-TQFP-64L</text>
<text x="49" y="126">SECTION A–A</text>
</g>
<g font-size="3.2">
<text x="28.4" y="54.7">Note:</text>
<text x="41.1" y="58.3">http://www.microchip.com/packaging</text>
<text x="41.1" y="54.7">For the most current package drawings, please see the Microchip Packaging Specification located at</text>
<text x="32.7" y="85.3">H</text>
</g>
<g font-size="2.9">
<text x="60.7" y="66.6">θ2</text>
<text x="72.7" y="72.2">θ1</text>
<text x="36.6" y="106">θ3</text>
<text x="83.2" y="108.3">θ</text>
<text x="107.9" y="136.6">Units</text>
<text x="129.6" y="136.6">MILLIMETERS</text>
<text x="92.5" y="140.5">Dimension Limits</text>
<text x="120.7" y="140.5">MIN</text>
<text x="135.8" y="140.5">NOM</text>
<text x="151.9" y="140.5">MAX</text>
<text x="53.8" y="144.4">Number of Terminals</text>
<text x="53.8" y="148.3">Pitch</text>
<text x="109.7" y="144.4">N</text>
<text x="110" y="148">e</text>
<text x="133" y="148.3">0.50 BSC</text>
<text x="137.6" y="144.4">64</text>
<text x="53.8" y="152.1">Overall Height</text>
<text x="109.8" y="152.1">A</text>
<text x="122.8" y="152.1">-</text>
<text x="138.7" y="152.1">-</text>
<text x="152.3" y="152.1">1.20</text>
<text x="53.8" y="159.9">Molded Package Thickness</text>
<text x="53.8" y="156">Standoff</text>
<text x="109" y="156">A1</text>
<text x="109" y="159.9">A2</text>
<text x="120.5" y="156">0.05</text>
<text x="120.5" y="159.9">0.95</text>
<text x="136.4" y="159.9">1.00</text>
<text x="138.7" y="156">-</text>
<text x="152.3" y="159.9">1.05</text>
<text x="152.3" y="156">0.15</text>
<text x="53.8" y="163.8">Overall Length</text>
<text x="53.8" y="167.7">Molded Package Length</text>
<text x="108.9" y="167.7">D1</text>
<text x="109.7" y="163.8">D</text>
<text x="132.2" y="163.8">12.00 BSC</text>
<text x="132.2" y="167.7">10.00 BSC</text>
<text x="53.8" y="171.6">Exposed Pad Length</text>
<text x="108.9" y="171.6">D2</text>
<text x="120.5" y="171.6">4.45</text>
<text x="136.4" y="171.6">4.50</text>
<text x="152.3" y="171.6">4.55</text>
<text x="53.8" y="175.5">Overall Width</text>
<text x="53.8" y="179.4">Molded Package Width</text>
<text x="109" y="179.4">E1</text>
<text x="109.8" y="175.5">E</text>
<text x="132.2" y="175.5">12.00 BSC</text>
<text x="132.2" y="179.4">10.00 BSC</text>
<text x="53.8" y="183.2">Exposed Pad Width</text>
<text x="109" y="183.2">E2</text>
<text x="120.5" y="183.2">4.45</text>
<text x="136.4" y="183.2">4.50</text>
<text x="152.3" y="183.2">4.55</text>
<text x="53.8" y="187.1">Terminal Width</text>
<text x="53.8" y="191">Terminal Thickness</text>
<text x="110" y="187.1">b</text>
<text x="110" y="190.7">c</text>
<text x="120.5" y="187.1">0.17</text>
<text x="120.5" y="191">0.09</text>
<text x="136.4" y="187.1">0.22</text>
<text x="138.7" y="191">-</text>
<text x="152.2" y="191">0.20</text>
<text x="152.3" y="187.1">0.27</text>
<text x="53.8" y="194.9">Terminal Length</text>
<text x="110" y="194.9">L</text>
<text x="120.5" y="194.9">0.45</text>
<text x="136.4" y="194.9">0.60</text>
<text x="152.3" y="194.9">0.75</text>
<text x="53.8" y="198.8">Footprint</text>
<text x="53.8" y="202.7">Lead Bend Radius</text>
<text x="108.9" y="202.7">R1</text>
<text x="109.2" y="198.8">L1</text>
<text x="120.5" y="202.7">0.08</text>
<text x="133.1" y="198.8">1.00 REF</text>
<text x="138.7" y="202.7">-</text>
<text x="154.6" y="202.7">-</text>
<text x="53.8" y="206.6">Lead Bend Radius</text>
<text x="108.9" y="206.6">R2</text>
<text x="120.5" y="206.6">0.08</text>
<text x="138.7" y="206.6">-</text>
<text x="152.3" y="206.6">0.20</text>
<text x="53.8" y="210.4">Foot Angle</text>
<text x="53.8" y="214.3">Lead Angle</text>
<text x="109.4" y="214.5">θ1</text>
<text x="110" y="210.6">θ</text>
<text x="121.9" y="210.4">0°</text>
<text x="121.9" y="214.3">0°</text>
<text x="136.6" y="210.4">3.5°</text>
<text x="138.7" y="214.3">-</text>
<text x="153.7" y="210.4">7°</text>
<text x="154.6" y="214.3">-</text>
<text x="53.8" y="218.2">Mold Draft Angle</text>
<text x="109.2" y="218.4">θ2</text>
<text x="121.1" y="218.2">11°</text>
<text x="137" y="218.2">12°</text>
<text x="152.9" y="218.2">13°</text>
<text x="32.9" y="227.7">Notes:</text>
<text x="53.8" y="222.1">Mold Draft Angle</text>
<text x="109.2" y="222.3">θ3</text>
<text x="121.1" y="222.1">11°</text>
<text x="137" y="222.1">12°</text>
<text x="152.9" y="222.1">13°</text>
<text x="32.9" y="232.3">1. Pin 1 visual index feature may vary, but must be located within the hatched area.</text>
<text x="32.9" y="235.6">2. Dimensioning and tolerancing per ASME Y14.5M</text>
<text x="42.5" y="238.9">BSC: Basic Dimension. Theoretically exact value shown without tolerances.</text>
<text x="42.5" y="242.2">REF: Reference Dimension, usually without tolerance, for information purposes only.</text>
<text x="108.1" y="251.7">Microchip Technology Drawing C04-1176 Rev A Sheet 2 of 2</text>
<text x="26.6" y="261.3">© 2022 Microchip Technology Inc.</text>
</g>
<g font-size="2.7">
<text x="75.9" y="80.7">R1</text>
<text x="78.8" y="87.7">R2</text>
<text x="83.3" y="94">c</text>
<text x="65.5" y="113.7">L</text>
<text x="59.9" y="119.4">(L1)</text>
</g>
</svg>
